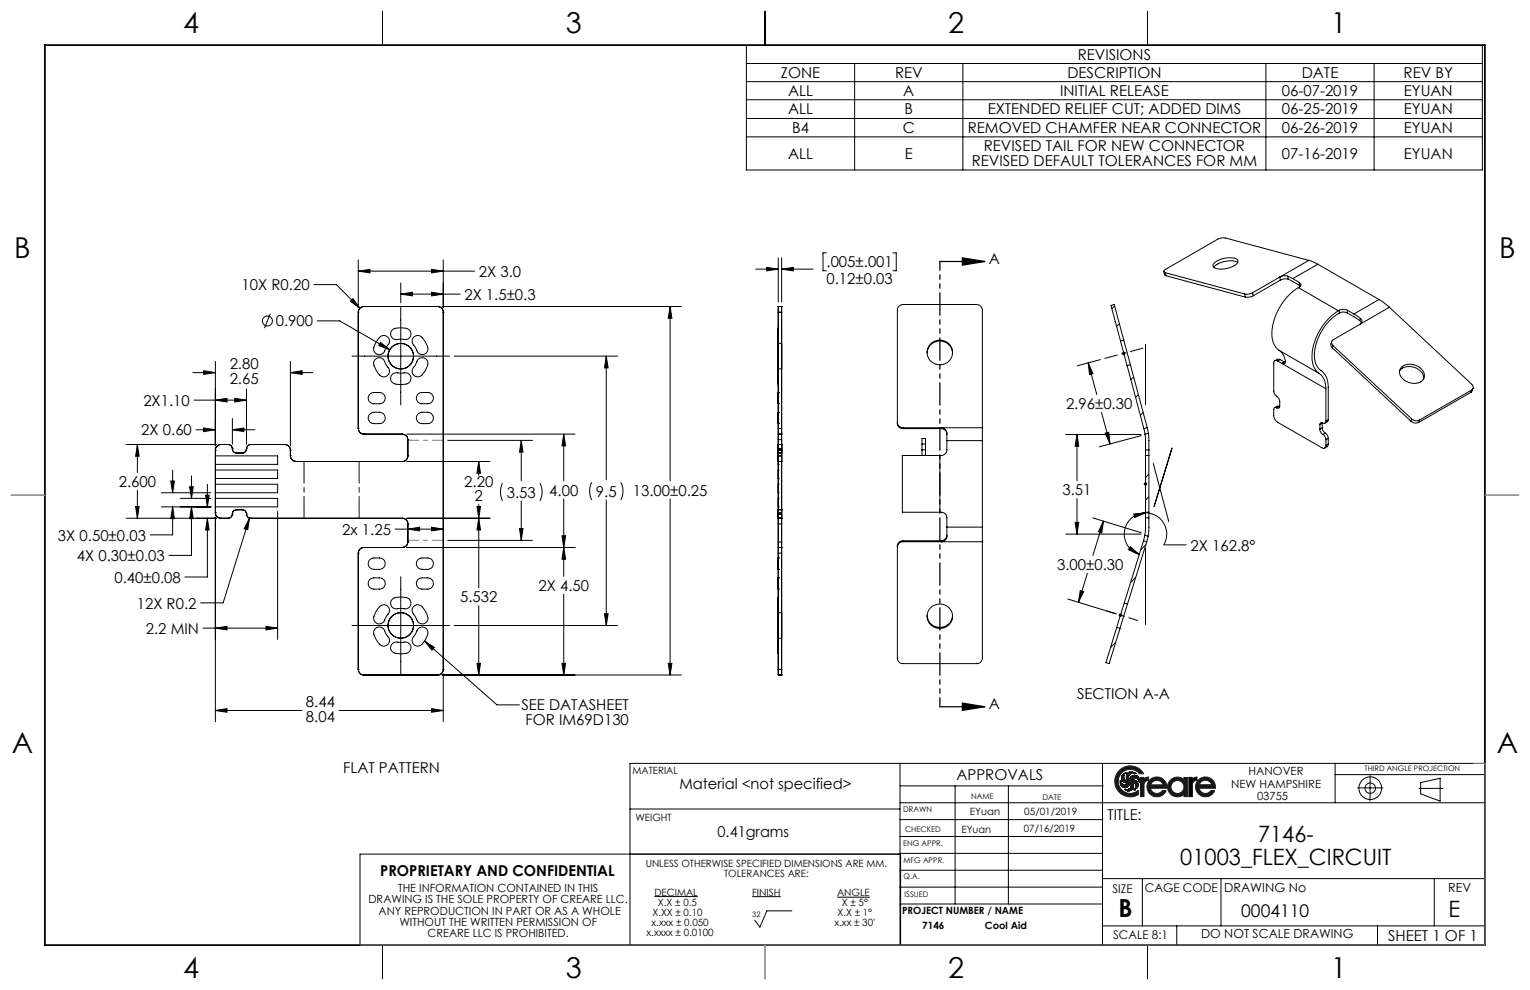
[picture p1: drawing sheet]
<svg xmlns="http://www.w3.org/2000/svg" width="432mm" height="279mm" viewBox="0 0 432 279" stroke-linecap="round" stroke-linejoin="round" font-family="sans-serif">
<g fill="none" stroke="#000" stroke-width=".28">
<path d="M108 3.2v9.5M215.9 3.2v9.5M323.8 3.2v9.5M3.1 139.7h9.6M419.1 139.7h9.5M254 215.4v51.3M311.1 215.4v51.3M376.8 215.5v11.1M376.8 218.6h42.1M386.7 218.9l-.1 7.2M419.1 215.4h-241.3v51.3M177.8 228.3h76.2"/>
<path d="M254 226.6h165.1M254 236.1h57.1M254 231.3h57.1M254.1 221.8h57.3M269.6 221.8v33.3M284.6 221.8v33.3M383.1 222.4h7.2M400.4 222.5h6.8M400.9 220.9l5.5-1.3v6.5l-5.5-2.1zM184.7 253h12.2M212.3 253.1h8M223.5 257.1h-7.1l-1.9 4.6-1.5-2"/>
<path d="M236.2 253.2h9.3M254 250.4h57.1M254 255.1h57.1M254 240.8h57.1M254 245.6h57.1M311.1 248h108M322.4 248v13.3M344.6 248v13.3M404.8 248v13.3M108 266.7v9.6M215.9 266.7v9.6M254.2 266.6v-25.5h-152.6v25.6"/>
<path d="M311.1 261.3h108M323.8 266.7v9.6M332.1 261.3v5.4M388.8 261.3v5.4"/>
<circle cx="386.7" cy="222.4" r="3.2"/>
<circle cx="386.7" cy="222.5" r="1.47"/>
</g>
<g fill="none" stroke="#191924" stroke-width=".28">
<path d="M316.5 219.8l.1 .1M316.6 219.3l-.1 .1M316.7 218.9l-.1 1.1 .6 .7M316.7 218.9h.1M316.8 218.8h.1M317.1 219.3v.1M317.1 219.1v.1M317.2 219.6l.7 .8M317.2 218.8v.1M317.2 219.5v.2M317.2 218.9v.6M317.3 219.8v.1"/>
<path d="M317.3 218.5v.1M317.6 218.2l-.4 .6M317.6 218.1l-.9 .8M317.6 218.2h.1M317.6 218.1h.1M317.6 218.1v.1M317.9 219.5h.1M318 219.7v.1M318.1 218.4v.1M318.2 218.3l-.1 .1M318.2 218.3l.2-.2a1.64 1.64 0 0 1 1.9 .2M318.2 218.3l-.3 .6v.8l.7 .8"/>
<path d="M318.5 219.7h.1M318.5 219.3v.1M318.5 218v.1M318.5 219.1h.1M318.6 220h.1M318.6 218.9h.1M318.7 217.9h.1M318.7 218.7v.1M318.9 219.7h.1M319.1 217.8l-.1 .1M319.1 218.4h.1M319.2 219.9l-.2 .4"/>
<path d="M319.2 218.3h.1M319.3 219.9v-.1a1.32 1.32 0 0 1 2.1 .4l.2 .5M319.3 219.9h-.1M319.3 218.3h.1M319.4 219.7h.1M319.4 219v.1M319.5 217.8v.1M319.6 219.6h.1M319.7 217.9h.1M319.7 219.6h.1M319.8 218.9h.1M320.3 218.3l-.2-.1a1.29 1.29 0 0 0-1.4 .6 1.29 1.29 0 0 0 .1 1.5h-.1"/>
<path d="M320.3 218.3h.1M320.6 218.9l-.5-.1-.8 .3-.4 .5-.1 .7M320.6 219.6h.1M320.6 218.9h.1M320.7 218.9l.8 .9M320.8 219.6l.1 .1M321 219.7v.1M321.2 219.9l.1 .2M321.3 219.4h.1M321.4 219.5h.1M321.5 219.7l.1 1M321.6 218.4a3.4 3.4 0 0 0-4.8-.4 3.4 3.4 0 0 0-.4 4.8 3.4 3.4 0 0 0 4.9 .3v.1"/>
<path d="M321.6 218.4h1.2a4.4 4.4 0 0 0-6-1.7 4.4 4.4 0 0 0-1.6 6 4.4 4.4 0 0 0 6.1 1.5M322 219.4v5.4M322 219.4h.8v.3M324.2 219.4l-1.4 .3M324.2 219.4v.8M335.1 219.5l-.9-.1-.1 .5a2.81 2.81 0 0 0-3.8 .3 2.81 2.81 0 0 0 0 3.8 2.81 2.81 0 0 0 3.8 .3l.1 .5h.9v-5.3M335.5 219.5l.9-.1 .2 .4 1.2-.5v.9M335.5 219.5v5.2M316.2 220.4h.1M316.2 220.4v.9M316.2 220.4v.1M316.2 221.2l.3 .6 .9 .4 .6-.1 .7-.5"/>
<path d="M316.2 220.5l.6 .8 1.1 .2M316.3 221.4v.1M316.4 221h.1M316.5 221.7v.1M316.6 221.9h.1M316.7 220.1h.1M316.8 221.3l.1 .1M316.9 221.4h.1M317 220.5v.1M317 221.5h.1M317.1 220.6v.1M317.2 220.7h.1"/>
<path d="M317.2 220.7l.5 .2M317.3 221.5h.1M317.4 222.8h1M317.4 222.8h.1M317.4 222.8l.8 .4 1-.1M317.5 220.9h.6l.6-.2-.1 .2M317.6 222.2h.1M317.7 220.3h.1M317.9 220.4v.1M317.9 220.5h.7M318.3 222h-.1M318.3 220.9h.1"/>
<path d="M318.4 221.3h-.1M318.4 221.9l-.1 .1M318.4 222.8h-.1M318.6 221v.1M318.6 220.5h.1M318.6 220.9l-.8 .6M318.7 221.7h-.1M318.8 221.5h.1M318.8 222.6h-.1M318.8 223.2h.1M318.9 223.1h.1M318.9 221.1v.1"/>
<path d="M318.9 220.7h.1M318.9 220.7l-.2 .9M319 220.7l.2 .4v.8l-.2 .5-.6 .4M319 220.3a1.38 1.38 0 0 1 1.9 .4M319.1 222.3h-.1M319.1 220.5v.1M319.2 221v.1M319.2 222.1h-.1M319.2 222h.1M319.2 223v.1M319.2 221.2h.1M319.4 222.8v.1"/>
<path d="M319.6 221h.1M319.6 222.7h-.1M319.6 220.5l.1 .1M319.7 222.6l-.5 .4M319.7 221.1h.1M319.7 222.6h.1M319.7 222.4v.2M319.8 222.4h-.1M319.8 221.4h.1M319.8 222.2v.2M319.9 220.7h.1M320 220.7l.1 .1"/>
<path d="M320.1 222.9h.1M320.1 222.8v.1M320.1 220.2h.1M320.3 220.9l-.5-.3h-.7h.1a1.39 1.39 0 0 1 .6 1.7M320.3 220.9v.1M320.3 221l.3 .4v.7M320.4 222.5h.1M320.5 220.3h.1M320.5 222.3l-.4 .6M320.5 222.2v.1M320.6 221.5v.1M320.6 222.1l-.1 .1"/>
<path d="M320.6 222v.1M320.9 220.7l.3 .5M321 220.7v.1M321 222.2v.1M321.1 220.9h.1M321.1 221.9l-.4 .6-.6 .4M321.1 221v.9M321.2 221.8l-.1 .1M321.3 223.2v1M321.3 220.1v.1M321.6 220.7h.1M321.6 220.6h.1"/>
<path d="M324.2 220.2a1.47 1.47 0 0 0-1.3 1.2v3.4h-.9M324.7 221.5a1.83 1.83 0 0 1 1.8-1.3 1.83 1.83 0 0 1 1.7 1.3M324.7 221.5h3.5M324.8 222.5h-.1a1.86 1.86 0 0 0 1.5 1.4 1.86 1.86 0 0 0 1.9-.8h.9M324.8 222.5h4.4a2.8 2.8 0 0 0-3.3-3.1 2.8 2.8 0 0 0-1.9 4.1 2.8 2.8 0 0 0 4.5 .5l.6-.8-.1-.1M335.5 224.7l.9 .1M336.5 224.7l-.1 .1M336.5 221.4v3.3M337.8 220.2a1.47 1.47 0 0 0-1.3 1.2M338.4 222.5a1.88 1.88 0 0 0 1.5 1.4 1.88 1.88 0 0 0 1.9-.8M338.4 222.5h4.5a2.79 2.79 0 0 0-3.1-3.1 2.79 2.79 0 0 0-2.3 3.7 2.79 2.79 0 0 0 4.2 1.4l1.1-1.3-1-.1M339 220.7a1.8 1.8 0 0 1 2.9 .8h-3.4z"/>
<circle cx="332.3" cy="222.1" r="1.83"/>
</g>
<path d="M12.7 12.7h406.4v254h-406.4z" fill="none" stroke="#000" stroke-width=".5"/>
<path d="M415.8 215.4h3.3v51.3h-317.5" fill="none" stroke="#808080" stroke-width=".28"/>
<path d="M3.1 139.7h9.6M419.1 139.7h9.5M215.9 266.7v9.6" fill="none" stroke="#c0c0c0" stroke-width=".28"/>
<path d="M335.6 219.4h.8l.2 .4 1.2-.5v.9l-.9 .4-.4 .7-.1 3.5h-.9z" fill-rule="evenodd" fill="#000"/>
<g fill="#191924">
<path d="M316.1 217.3a4.3 4.3 0 0 0-.6 5.8 4.3 4.3 0 0 0 5.8 1.1l-.1-1.1a3.4 3.4 0 0 1-4.8-.4 3.4 3.4 0 0 1 .4-4.8 3.4 3.4 0 0 1 4.8 .5h1.2a4.4 4.4 0 0 0-6.7-1.1zM321.9 219.5v5.3h.9l.1-3.6 .5-.7 .7-.3 .1-.9-1.3 .5-.1-.4zM317 218.5l-.5 .9 .2 .9 1 .6 1.1-.2-.6 .7-.9 .1-.7-.3-.4-.8v.8l.3 .6 .6 .4h.7l.9-.5 .2-1 .4 .5-.1 .8-.4 .5-.5 .3h-.9l.6 .3 .7 .1 .9-.5 .3-1.1-.4-.7-.4-.3 .3-.1 .7 .3 .5 .6-.1 .9-.4 .6 .6-.4 .5-.9-.3-.9-.8-.6-1.1 .2 .6-.7 .8-.1 .7 .4 .5 .8v-.8l-.3-.6-.7-.4h-.9l-.7 .5-.2 .9-.3-.6v-.6l.4-.6 .6-.3 .8 .1-.8-.5-.7 .1-.6 .4-.3 .6v.8l.7 .8h-.7l-.7-.8v-.9l.4-.7z" fill-rule="evenodd"/>
<path d="M325.1 220.9l.8-.6h1.1l.8 .5 .4 .7h-3.5zM324.7 220a2.8 2.8 0 0 0 .1 4.3 2.8 2.8 0 0 0 4.3-1.1l-1-.1-1 .7-1 .1-1.1-.7-.3-.7 4.6-.1a2.81 2.81 0 0 0-1.5-2.8 2.81 2.81 0 0 0-3.1 .4zM338.9 220.8l.7-.5 1-.1 .9 .5 .4 .7-3.4 .1zM338.2 220.2a2.78 2.78 0 0 0 .5 4.2 2.78 2.78 0 0 0 4.1-1.3h-1l-1 .7-.9 .1-1.1-.6-.4-.8 4.6-.1a2.78 2.78 0 0 0-1.6-2.9 2.78 2.78 0 0 0-3.2 .7zM330.5 222.1a1.85 1.85 0 0 1 3.7 0 1.85 1.85 0 0 1-3.7 0zM330.3 220.1a2.81 2.81 0 0 0 0 3.9 2.81 2.81 0 0 0 3.8 .3l.1 .5h.9v-5.3l-.9-.1-.2 .5a2.76 2.76 0 0 0-3.7 .2z" fill-rule="evenodd"/>
</g>
<g fill="none" stroke="#000" stroke-width=".28">
<path d="M210.6 12.8h207.8v35.2h-207.8zM210.6 17.9h207.8M241.2 17.9v30.1M271.7 17.9v30.1M357.3 17.9v30.1M387.8 17.9v30.1M210.6 23h207.8M210.6 28.2h207.8M210.6 33.4h207.8M210.6 38.6h207.8M101.1 76.5l3.3-.5v1zM101.1 73.3v13.6"/>
<path d="M101.1 76.5h32.8M113.1 79.8v5.7M121.8 76l3.3 .5-3.3 .5zM125.1 73.3v13.6M213.3 76h6.3M216.4 75.5l3.2 .5-3.2 .4zM219.6 72.8v12.4M220.6 76l3.3-.5v.9zM220.6 72.8v12.4M220.6 76h8.9M233.2 71.4h-.9v5h.9M252 71.4h.9v5h-.9"/>
<path d="M328.5 76.6l.1 .9 .5 .3M328.9 77l22.4 6M328.9 77l.2 .8M329.1 77.8l22.4 6.1M342.8 74.2a6.5 6.5 0 0 1 6.3-1 1.13 1.13 0 0 1-.8 1.8 6.4 6.4 0 0 1-5.7 .5l-.3-.6zM349.3 74.1a6.3 6.3 0 0 0-6.7 1.4M361.2 78.2l-7.7 4.4M361.2 78.2l.2 .9M361.4 79.1l-7.7 4.4M363.4 77.9l1.4 .7M363.4 77.9h-1.3l-.9 .3M363.4 77.9l.2 .9"/>
<path d="M363.6 78.8l3.1 1.7M363.6 78.8l-.9-.1-1.3 .4M364.8 78.6l1.9 1.1M366.7 79.7a.75 .75 0 0 1 .5 .9 .75 .75 0 0 1-.8 .6M366.7 79.7v.8M369.4 73.5l-24-6.4-1.8 .4-14.7 8.5a.48 .48 0 0 0-.4 .5 .48 .48 0 0 0 .4 .5M369.4 73.5l2.5 1.1M369.4 73.5l-8.2 4.7M371.9 74.6l-7.1 4M371.9 74.6l17.3 9.9M76.3 88.6l-1.7 4M88.6 80.3h6.3l6.7 6.7"/>
<path d="M89.5 90.6h6.4l14.1 8.1M99.6 84.3l2 2.7-2.7-2zM101.1 88.1h.1M101.1 88.1v32.8M102.7 86.5h.1M102.7 86.5h20.8a1.63 1.63 0 0 1 1.6 1.6M102.7 86.5a1.63 1.63 0 0 0-1.6 1.6M107.1 95.2a1.64 1.64 0 0 1 2.5 .1 1.64 1.64 0 0 1-.4 2.4l-.3 .4a2.05 2.05 0 0 1-2.5 1.8 1.76 1.76 0 0 1-.6-2.7zM107.4 96.6l2.6 2.1-3.1-1.2zM110.8 93a6 6 0 0 1 4.6 0 1.71 1.71 0 0 1 .2 2.3 1.71 1.71 0 0 1-2.3 .4h-.2a2.05 2.05 0 0 1-2.9-1.3l.1-.8zM113.1 83l3.3-.5v1zM113.1 86.7v27.6"/>
<path d="M113.1 83h16.8M116.7 95.2a1.73 1.73 0 0 1 2.9 .6 3.4 3.4 0 0 1 .9 3.6 1.78 1.78 0 0 1-2 .5 1.78 1.78 0 0 1-1.1-1.6l-.1-.2a2.2 2.2 0 0 1-.6-2.9zM121.8 82.5l3.3 .5-3.3 .5zM123.5 86.5h.1M124.8 86.5h67.5M125.1 88.1h.1M125.1 88.1v100.8M189.1 86.5l.5 3.3h-1zM189.1 86.5v49.2M219.6 94.7v5.4zM219.6 96.9v7.2zM219.6 92.7h.1"/>
<path d="M219.6 92.7v3.1M219.6 95.8h.1M219.6 86.5v1.6M219.6 86.5h.1M219.6 86.5h1M219.6 88.1v100.8M219.6 96.9h1M219.6 88.1h1M220.6 86.5v1.6M220.6 96.9v7.2zM220.6 86.5h.1M220.6 88.1v100.8"/>
<path d="M261.7 99.6a3.6 3.6 0 0 1 3.6-3.4 3.6 3.6 0 0 1 3.6 3.4M314.6 86.4l-.8 .7M315.9 91.4l-.8 .7M316.2 96.2l1.9 7M316.7 99.7h.9M316.8 99.4l.7 .7M317.1 99.2v1M317.1 96l1.9 6.9M317.1 96l-2.6-10.1-1 .3 2.7 10M317.1 96l-.9 .2M317.5 99.4l-.7 .7M323.3 97.2v17"/>
<path d="M351.3 83l.2 .9M353.5 82.6l-1.1 .4h-1.1M353.5 82.6l.2 .9M353.7 83.5l-1.1 .4h-1.1M361 98.9a3.7 3.7 0 0 1 1.7 3.6l-.4 .2-.6-.1M361 98.9l11.3 6.5M366.4 81.2a16.2 16.2 0 0 0-7.4 14.2l.6 1.8 .6 1 .8 .7M366.4 81.2l11.3 6.5M366.7 80.5l.3 .3M375.8 96.4l-.2 .9 .4 .9M376 98.2l22.2 20.7M376.2 97.5l22.2 20.7"/>
<path d="M376.2 97.5l-.2 .7M377.7 87.7a16.1 16.1 0 0 0-7.4 14.2l.6 1.9 .6 .9 .8 .7M378 88.3a14.4 14.4 0 0 0-6.9 13.4l.3 1.2 .6 1a5.9 5.9 0 0 1 2.9 5.4v9.2M378 87.6a2.4 2.4 0 0 1 2.3 0M378 88.3a2.4 2.4 0 0 1 2.3 0M378 87.6l-.3 .1M378 87.6v.7M380.3 88.3l3.5 2.2M380.3 87.6v.7M380.3 87.6l1.8 1M382.1 88.6l1.8 1.3M383.8 90.5l.4 .7"/>
<path d="M383.9 89.9a.93 .93 0 0 1 0 1.6M383.9 89.9l-.1 .6M389.2 84.5l2.9 2.2M389.2 84.5l-7.1 4.1M392.1 86.7l23.3 21.7a.98 .98 0 0 1-.1 1.7M392.1 86.7l-15.8 9.2a.97 .97 0 0 0-.1 1.6M54.4 105.2h6.4M54.8 112.9h14.8M57.5 104.6l3.3 .6-3.3 .5zM60.8 112.9l3.3-.5v1.1zM60.8 102v23.8M65.6 118.1v7.3"/>
<path d="M66.3 112.4l3.3 .5-3.3 .6zM69.6 109.7v15.7M82 105.2l3.3-.6v1.1zM82 102v23.8M82 105.2h6.3M99.3 100.5h27.6M104.5 111.2a2.97 2.97 0 0 1 2.6-.4 1.59 1.59 0 0 1 1.6 1.6 1.59 1.59 0 0 1-1.6 1.5 2.97 2.97 0 0 1-2.6-.3l-.6-1.1 .1-.7zM104.5 116.8a3.1 3.1 0 0 1 2.6-.5 1.61 1.61 0 0 1 1.6 1.7 1.61 1.61 0 0 1-1.6 1.6 2.97 2.97 0 0 1-2.6-.4l-.6-1.1 .1-.7zM105.8 101.6a1.75 1.75 0 0 1 1.9-.5 1.75 1.75 0 0 1 1.1 1.6l.3 .4a1.81 1.81 0 0 1-.2 3.2 2.29 2.29 0 0 1-2.7-1.8 2.64 2.64 0 0 1-.4-2.9zM110.7 105.6l1.1-.4 1.5 .1a1.75 1.75 0 0 1 2.1 .3 1.75 1.75 0 0 1 .3 2.1 4.9 4.9 0 0 1-4.2 .7 1.61 1.61 0 0 1-.8-2.8zM118 116.8a3.3 3.3 0 0 1 2.7-.5 1.61 1.61 0 0 1 1.6 1.7 1.61 1.61 0 0 1-1.6 1.6 3.1 3.1 0 0 1-2.7-.4l-.5-1.1 .1-.7zM118 111.2a3.1 3.1 0 0 1 2.7-.4 1.59 1.59 0 0 1 1.6 1.6 1.59 1.59 0 0 1-1.6 1.5 3.1 3.1 0 0 1-2.7-.3l-.5-1.1 .1-.7z"/>
<path d="M118.1 101.4a1.67 1.67 0 0 1 2.3 .1 1.67 1.67 0 0 1 0 2.3 4.6 4.6 0 0 1-2.3 2.6 1.74 1.74 0 0 1-1.8-1.3 1.74 1.74 0 0 1 .9-2zM128.1 100.5h46.2M171.1 100.5l.5 3.3h-1zM171.1 100.5v34.9M219.6 110.8v3.1M219.6 116.3v3.3M219.6 105.2v3.2M219.6 108.4h.1M219.6 101v5.4zM219.6 105.2h.1M219.6 110.8h.1M219.6 119.6h.1"/>
<path d="M219.6 116.3h.1M219.6 113.9h.1M219.6 104.1h1M253.3 119.2a1.57 1.57 0 0 0 1.5 1.5M307.1 102.4l1.4 3.1-1 .2zM307.1 102.4l2.4 8.9M310.6 101.5l-6.5 1.7M310.9 116.4l2.4 8.9M318.1 103.2l4.7 17.8M319 102.9l-.9 .3M319 102.9l4.8 17.8M319.9 106.4l-.7 .8"/>
<path d="M321.3 111.4l-.8 .8M322.6 116.4l-.8 .8M360.3 115.1a.51 .51 0 0 0-.6-.1 .51 .51 0 0 0-.2 .6v1.6a2.42 2.42 0 0 0 1.1 2l12.5 7.2a.68 .68 0 0 0 .8 .1 .68 .68 0 0 0 .3-.8M360.6 101.9a.69 .69 0 0 0-.8-.1 .69 .69 0 0 0-.3 .8v8l.3 .8 1.2 1.3 .2 1.9a.51 .51 0 0 1-.3 .6 .51 .51 0 0 1-.6-.1M360.6 101.9l1.1 .7M361 114.7h-.6l-.7 .3M361 114.7l-.7 .4M361 114.7l.1 .1M361.3 101.5l-.7-.1-.8 .4M361.3 101.5l-.7 .4M361.3 101.5l1.1 .6M361.7 102.6l12.5 7.1"/>
<path d="M362.4 102.1l.4 .2M362.4 102.1l-.7 .5M372.3 105.4a4.9 4.9 0 0 1 1.9 4.3M372.5 119.8v1.3M373.2 119.5l-.7 .3M373.2 119.3v1.5M374.2 118.9a.66 .66 0 0 1-.5 .6 .66 .66 0 0 1-.7-.3l-.4 .2-.1 .4M374.2 109.7v9.2M374.9 118.5l-.2 .4-.8 .5M374.9 118.5l-.7 .4M395 104.7a4 4 0 0 1 6.5 .9l.3 1.3M395.7 103.5a4.2 4.2 0 0 1 6.3 2.3 2.44 2.44 0 0 1-2.9 2.4 3.9 3.9 0 0 1-4.1-3.4l.2-.7z"/>
<path d="M398.2 118.9a1.98 1.98 0 0 0 2.2 .3M398.4 118.2a1.93 1.93 0 0 0 2.2 .4M398.4 118.2l-.2 .7M400.6 118.6l-.2 .6M415.1 110.7l-14.7 8.5M415.3 110.1l-14.7 8.5M415.3 110.1l-.2 .6M415.7 109.6l-.6 1.1M35.6 125.4h25.5M38.8 125.4l.5 3.4h-1zM38.8 125.4v8M38.8 138.4v7.9"/>
<path d="M45.5 139.1h14M48.2 135.7h1l-.5 3.4zM48.7 132.7v6.4M53.5 137.4h1l-.5 3.3zM54 134.3v6.4M55.3 121.3h5.5M57.5 120.8l3.3 .5-3.3 .5zM58 139.8h1l-.5 3.3zM58.5 136.7v6.4M60.8 127.1h.1M60.8 136.7h17.6v2.4h-17.6M60.8 128.7h17.6v2.4h-17.6"/>
<path d="M60.8 132.6h17.6v2.4h-17.6M62.4 125.4h.1M62.4 125.4a1.63 1.63 0 0 0-1.6 1.7v17.6a1.57 1.57 0 0 0 1.6 1.6M62.4 125.4h2a1.41 1.41 0 0 1 1.3 1.7l.8 .7h1.9M64.4 125.4h.1M65.6 126.6h.1M65.6 121.3l3.3-.5v1zM65.6 121.3h6.3M66.8 127.8h.1M68.4 127.8h.1M69.6 126.6h.1M69.6 126.6a1.2 1.2 0 0 1-1.2 1.2"/>
<path d="M70.8 125.4h.1M70.8 125.4a1.2 1.2 0 0 0-1.2 1.2M70.8 125.4h9.6M80.4 125.4h.1M80.4 125.4a1.63 1.63 0 0 1 1.6 1.7v1.6a1.62 1.62 0 0 0 1.6 1.5h29.9M82 127.1h.1M82 128.7h.1M83.6 130.2h.1M101.1 120.9h.1M101.1 120.9a1.57 1.57 0 0 0 1.6 1.6h10.8a1.51 1.51 0 0 1 1.6 1.6v4.6a1.57 1.57 0 0 1-1.6 1.5M102.7 122.5h.1M113.5 130.2h.1"/>
<path d="M113.5 122.5h.1M114.8 130.2h23.5M114.8 122.5h47.5M115.1 124.1h.1M115.1 128.7h.1M126.4 124.3h23.9M135.1 130.2l.5 3.4h-1zM135.1 130.2v4M141.8 136.3l-.5 2 .1 1.8 .4 1.3M147.1 124.3l.5 3.3h-1zM147.1 124.3v11.4M152.4 136.3l.6 2.4-.1 1.4-.5 1.3"/>
<path d="M159.1 122.5l.5 3.3h-1zM159.1 122.5v13.2M167 136.1l-.6 2.3 .2 1.8 .4 .9M175.2 136.1l.6 2.3-.2 1.8-.4 .9M219.6 122.5v-1.6h1v1.6M219.6 128.7v1.5M219.6 125.4v1.2M219.6 126.6v1.2M219.6 122.5v1.6h1v-1.6M219.6 125.4v1.7h1v-1.7M219.6 136.7h.1M219.6 139.1h.1"/>
<path d="M219.6 122.5h.1M219.6 130.2h.1M219.6 135h.1M219.6 125.4h.1M219.6 127.8h.1M219.6 131.1h.1M219.6 128.7h.1M219.6 132.6h.1M219.6 130.2h1M219.6 125.4h1M219.6 122.5h1M219.6 127.8h1"/>
<path d="M219.6 128.7h1M219.6 126.6h1M220.6 128.7v1.5M220.6 125.4v1.2M220.6 126.6v1.2M220.6 130.2h.1M220.6 125.4h.1M220.6 127.8h.1M220.6 122.5h.1M254.8 120.7h22.4M254.8 120.7v.3M254.8 121h10.8"/>
<path d="M260.2 127h1l-.1 1.6M260.2 127l-.1 1.6M260.2 125.3v-1.5h1v1.5M260.2 125.3h1M260.2 125.3v1.7M261.2 125.3v3.3M265.3 128.6h-10.6v16h10.6M265.3 128.6v16M265.6 121v-.3a1.99 1.99 0 0 1 1.6 2.6v1.1M265.6 121a1.59 1.59 0 0 1 1.6 1.6M267.2 124.4v2.6a1.63 1.63 0 0 1-1.9 1.6M267.2 124.4h10"/>
<path d="M277.2 120.7v3.7M277.2 120.7v-33.2a1.57 1.57 0 0 0-1.6-1.6h-20.8a1.57 1.57 0 0 0-1.5 1.6v31.9a1.57 1.57 0 0 0 1.5 1.6M277.2 124.4v24.4M300.8 122.6h21.2M304 122.6l.4 3.3h-1zM304 122.6v13.1M311.9 122.2l1-.2 .4 3.3zM322.1 122.9l-11.9 3.2M322.8 136.6h1M322.8 121l.3 1.6M322.9 136.2l.7 .7M323.1 122.6l.2 4.4"/>
<path d="M323.3 127v1.6M323.3 128.6v16M323.3 128.6h.9M323.3 127h.9M323.6 136.2l-.7 .7M323.8 120.7l.3 1.6M323.8 120.7l-1 .3M324.1 122.3l.1 4.7M324.1 122.3l-1 .3M324.2 133.8l-.9 1M324.2 127v1.6M324.2 128.6v16"/>
<path d="M325.5 130.8l4.3 16.4M330.8 126.5l-5.1 16.4M372.5 121.1l.4 1.1 .4 .4M373.2 120.8l.2 .8 .6 .6M373.2 120.8l-.7 .3M373.3 122.6l.6 .7 .3 .8M374 122.2l.6 .7 .3 .8M374 122.2l-.7 .4M374.2 124.1v1.6M374.9 125.3l-.2 .6-.9 .6M374.9 123.7v1.6M374.9 123.7l-.7 .4"/>
<path d="M374.9 125.3l-.7 .4M35.6 146.3h25.5M38.3 142.9h1l-.5 3.4zM45.5 143.1h14M48.7 143.1l.5 3.3h-1zM48.7 143.1v7.9h-6.3M50.9 140.7h8.6M54 143.1l.5 3.3h-1zM54 143.1v13.6h-6.3M58.5 146.3l.5 3.3h-1zM58.5 146.3v16.5h-6.3M60.8 144.7h.1"/>
<path d="M60.8 145.9v57.8M60.8 140.7h17.6v2.4h-17.6M62.4 146.3h.1M64.4 146.3h.1M65.6 145.1h.1M66.8 143.9h.1M68.4 143.9h.1M68.4 143.9h-1.6a1.41 1.41 0 0 0-1.3 1.6l-.3 .4-.6 .3-2.2 .1M68.4 143.9a1.2 1.2 0 0 1 1.2 1.2M69.6 145.1h.1M69.6 145.1a1.2 1.2 0 0 0 1.2 1.2M70.4 146.2l-.5 3.3-1-.3z"/>
<path d="M70.4 146.2l-7.4 23.9h-6.4M70.8 146.3h.1M70.8 146.3h42.7M78.4 144.3v36.1M101.1 156.1h.1M102.7 154.5h.1M102.7 154.5a1.57 1.57 0 0 0-1.6 1.6v32.8M102.7 154.5h10.8M104.5 157.9a2.97 2.97 0 0 1 2.6-.4 1.61 1.61 0 0 1 1.6 1.6 1.61 1.61 0 0 1-1.6 1.6 3.1 3.1 0 0 1-2.6-.4l-.6-1 .1-.8zM111.5 149.3h13.6M113.5 146.3h.1M113.5 154.5h.1"/>
<path d="M113.5 146.3a1.57 1.57 0 0 1 1.6 1.5v5.2a1.5 1.5 0 0 1-1.6 1.5M114.8 146.3h23.5M114.8 154.5h47.5M115.1 147.8h.1M115.1 153h.1M115.1 149.3l3.3-.5v1zM118 157.9a3.1 3.1 0 0 1 2.7-.4 1.61 1.61 0 0 1 1.6 1.6 1.61 1.61 0 0 1-1.6 1.6 3.3 3.3 0 0 1-2.7-.4l-.5-1 .1-.8zM121.8 148.8l3.3 .5-3.3 .5zM126.4 152.5h23.9M134.6 142.9h1l-.5 3.4zM135.1 146.3l.5 3.3h-1zM135.1 142.4v23.5"/>
<path d="M146.6 149.2h1l-.5 3.3zM147.1 141.4v11.1M158.6 151.2h1l-.5 3.3zM159.1 154.5l.5 3.3h-1zM159.1 140.8v21.9M171.1 141.1v35.4M189.1 140.8v49.7M219.6 157.5v3.2M219.6 146.3v-1.6h1v1.6M219.6 143.9v1.2M219.6 145.1v1.2M219.6 146.3v1.5h1v-1.5"/>
<path d="M219.6 154.5v1.6h1v-1.6M219.6 154.5v-1.5h1v1.5M219.6 157.5h.1M219.6 140.7h.1M219.6 146.3h.1M219.6 143.9h.1M219.6 143.1h.1M219.6 154.5h.1M219.6 146.3h1M219.6 154.5h1M219.6 143.9h1M219.6 145.1h1"/>
<path d="M220.6 145.1v1.2M220.6 143.9v1.2M220.6 146.3h.1M220.6 143.9h.1M220.6 154.5h.1M254.8 152.6a1.57 1.57 0 0 0-1.5 1.5v31.7a1.57 1.57 0 0 0 1.5 1.5h20.8a1.57 1.57 0 0 0 1.6-1.5v-32.9M254.8 152.9a1.57 1.57 0 0 0-1.5 1.5M254.8 152.9h22.4M254.8 152.6v.3M254.8 152.6h10.8M265.3 144.6a1.63 1.63 0 0 1 1.9 1.6v2.6M267.2 148.8v1.6a1.82 1.82 0 0 1-1.6 2.5v-.3"/>
<path d="M267.2 151.1a1.56 1.56 0 0 1-1.6 1.5M267.2 148.8h10M277.2 148.8v4.1M300.8 150.7h21.2M303.4 147.4h1l-.4 3.3zM304 140.7v10M308.4 146.2l13.7 4.2M311.4 147.1l-.5 3.3-.9-.3zM311.4 147.1l-3 9.7M319 154.3l2.5 2.2-3-1.3zM320 145.1l3.3-.4-3.1 1.4zM322.7 152.6l.9 .3"/>
<path d="M322.7 152.6l-5.4 17.6M323.1 151.1l-.4 1.5M323.1 151.1l.9 .2M323.3 144.7a6 6 0 0 0-5.9 5.1 6 6 0 0 0 4.1 6.7M323.3 144.7a6 6 0 0 1 5.1 9.1h6.4M323.3 144.6v1.6M323.3 146.2l-.2 4.9M323.3 154.7v21.4M323.3 144.6h.9M323.3 146.2h.9M323.4 153.8l-1.5 1.4M323.6 152.9l-5.4 17.6"/>
<path d="M324 151.3l-.4 1.6M324.2 140.2l-.9 .9M324.2 144.6v1.6M324.2 146.2v3.2l-.2 1.9M57.3 177.3h21.1M60.8 177.3l3.3-.5v1zM75.1 176.8l3.3 .5-3.3 .5zM99.3 176.5h27.6M104.5 163.5a2.97 2.97 0 0 1 2.6-.4 1.59 1.59 0 0 1 1.6 1.6 1.59 1.59 0 0 1-1.6 1.6 2.97 2.97 0 0 1-2.6-.4l-.6-1 .1-.8zM105.8 177.6a1.75 1.75 0 0 1 1.9-.5 1.75 1.75 0 0 1 1.1 1.6l.1 .2a2.03 2.03 0 0 1 .3 3.2 1.93 1.93 0 0 1-2.8-1.2 3.7 3.7 0 0 1-.8-3zM107.1 171.2a1.64 1.64 0 0 1 2.5 .1 1.64 1.64 0 0 1-.4 2.4l-.3 .4a2.05 2.05 0 0 1-2.5 1.8 1.76 1.76 0 0 1-.6-2.7zM110.8 169a5.6 5.6 0 0 1 4.6 0 1.64 1.64 0 0 1 .3 2.2 1.64 1.64 0 0 1-2.1 .5h-.7a1.73 1.73 0 0 1-2.1-.3 1.73 1.73 0 0 1-.2-2.1z"/>
<path d="M113.1 162.8v27.5M116.7 171.2a1.73 1.73 0 0 1 2.9 .6 3.4 3.4 0 0 1 .9 3.6 1.78 1.78 0 0 1-1.9 .5 1.78 1.78 0 0 1-1.2-1.6l-.1-.2a2.26 2.26 0 0 1-.6-2.9zM118 163.5a3.1 3.1 0 0 1 2.7-.4 1.59 1.59 0 0 1 1.6 1.6 1.59 1.59 0 0 1-1.6 1.6 3.1 3.1 0 0 1-2.7-.4l-.5-1 .1-.8zM118.1 177.4a1.69 1.69 0 0 1 2.3 .1 1.69 1.69 0 0 1 0 2.3 4.7 4.7 0 0 1-2.3 2.6 1.66 1.66 0 0 1-1.7-1.1 1.66 1.66 0 0 1 .6-2zM128.1 176.5h46.2M135.1 170.9v19.6M159.1 167.7v22.8M170.6 173.2h1l-.5 3.3zM219.6 163.1v3.2M219.6 170.7v5.4zM219.6 172.9v7.2zM219.6 177v5.4z"/>
<path d="M219.6 168.7h.1M219.6 168.7v3.1M219.6 171.8h.1M219.6 160.7h.1M219.6 166.3h.1M219.6 163.1h.1M219.6 172.9h1M220.6 172.9v7.2zM261.7 173.8a3.6 3.6 0 0 0 3.6 3.3 3.6 3.6 0 0 0 3.6-3.3M262.8 171.4a3.6 3.6 0 0 1 5.1 .2 3.6 3.6 0 0 1-.4 5.1 3.6 3.6 0 0 1-5.1-.6 3.4 3.4 0 0 1 .4-4.7zM301.3 169.1l13.7 4.1M304.9 166.7l.9 .3-1.4 3z"/>
<path d="M306.9 161.8l-2.5 8.2M315.2 177.1l.9 .2M315.2 177.1l-3.1 9.9 .9 .3 3.1-10M315.7 173.6h1M315.9 173.3l.7 .7M316.2 173.1v1M316.6 173.3l-.7 .7M317.3 170.2l-2.1 6.9M317.3 170.2l.9 .3M318.2 170.5l-2.1 6.8M320.5 162.9l-1.4 1.5M101.1 188.9h.1"/>
<path d="M101.1 188.9a1.57 1.57 0 0 0 1.6 1.6M102.7 190.5h.1M110.7 181.6a3.8 3.8 0 0 1 2.6-.3 1.76 1.76 0 0 1 2.2 .3 1.76 1.76 0 0 1 .2 2.2 4.8 4.8 0 0 1-5.1 0l-.4-1.1zM119.8 180.9l2.8 1.8-.7 .8zM119.8 180.9l20.5 18h6.3M121.8 200l3.3 .5-3.3 .5zM123.5 190.5h.1M124.8 190.5h67.5M125.1 188.9h.1M125.1 188.9a1.57 1.57 0 0 1-1.6 1.6h-20.8M125.1 190.2v13.5M134.6 187.2h1l-.5 3.3z"/>
<path d="M158.6 187.2h1l-.5 3.3zM188.6 187.2h1l-.5 3.3zM219.6 181.2v3.2M219.6 181.2h.1M219.6 184.4h.1M219.6 188.9v1.6M219.6 190.5h.1M219.6 190.5h1M219.6 180.1h1M219.6 188.9h1M220.6 188.9v1.6M220.6 190.5h.1"/>
<path d="M314.9 181.3l-1.5 1.5M60.8 200.5l3.3-.5v1zM60.8 200.5h24.4M95.7 200.5h29.4"/>
<circle cx="75.5" cy="90.6" r="1.42"/>
<circle cx="265.2" cy="99.4" r="3.5"/>
<circle cx="113.1" cy="100.5" r="3.6"/>
<circle cx="113.1" cy="176.5" r="3.6"/>
</g>
<path d="M265.3 73.8h12.7M271.6 72.8l6.4 1-6.4 1zM265.3 199.5h12.7M271.6 198.4l6.4 1.1-6.4 1z" fill="none" stroke="#000" stroke-width=".35"/>
<path d="M265.3 73.8v125.6" fill="none" stroke="#000" stroke-width=".35" stroke-dasharray="6.3 1.3 1.3 1.3 1.3 1.3" stroke-dashoffset="3.8"/>
<path d="M85.8 130.2v16M101.4 130.2v16" fill="none" stroke="#000" stroke-width=".28" stroke-dasharray="15.2 1.3 1.3 1.3" stroke-dashoffset="9.1"/>
<path d="M312.4 172.4l8.7 2.7" fill="none" stroke="#000" stroke-width=".28" stroke-dasharray="15.2 1.3 1.3 1.3" stroke-dashoffset="12.6"/>
<path d="M311.8 101.1l10.7-2.8" fill="none" stroke="#000" stroke-width=".28" stroke-dasharray="15.2 1.3 1.3 1.3" stroke-dashoffset="11.6"/>
<path d="M115.1 124.3h10M125.1 152.5h-10" fill="none" stroke="#808080" stroke-width=".28" stroke-dasharray="15.2 1.3 1.3 1.3" stroke-dashoffset="12.1"/>
<path d="M101.4 130.2v16M85.8 146.2v-16" fill="none" stroke="#808080" stroke-width=".28" stroke-dasharray="15.2 1.3 1.3 1.3" stroke-dashoffset="9.1"/>
<g fill="#000">
<path d="M119.8 180.9l2.8 1.8-.7 .8z"/>
<path d="M101.1 76.5l3.3-.5v1zM121.8 76l3.3 .5-3.3 .5zM147.1 124.3l.5 3.3h-1zM146.6 149.2h1l-.5 3.3zM107.4 96.6l-.5 .9 3.1 1.2zM99.6 84.3l-.7 .7 2.7 2zM188.6 187.2h1l-.5 3.3zM189.1 86.5l.5 3.3h-1zM171.1 100.5l.5 3.3h-1zM170.6 173.2h1l-.5 3.3zM115.1 149.3l3.3-.5v1zM121.8 148.8l3.3 .5-3.3 .5zM135.1 130.2l.5 3.4h-1zM134.6 142.9h1l-.5 3.4zM60.8 200.5l3.3-.5v1zM121.8 200l3.3 .5-3.3 .5zM57.5 104.6l3.3 .6-3.3 .5zM82 105.2l3.3-.6v1.1zM121.8 82.5l3.3 .5-3.3 .5zM113.1 83l3.3-.5v1zM53.5 137.4h1l-.5 3.3zM54 143.1l.5 3.3h-1zM48.7 143.1l.5 3.3h-1zM48.2 135.7h1l-.5 3.4zM57.5 120.8l3.3 .5-3.3 .5zM65.6 121.3l3.3-.5v1zM66.3 112.4l3.3 .5-3.3 .6zM60.8 112.9l3.3-.5v1.1zM38.8 125.4l.5 3.4h-1zM38.3 142.9h1l-.5 3.4zM58 139.8h1l-.5 3.3zM58.5 146.3l.5 3.3h-1zM60.8 177.3l3.3-.5v1zM75.1 176.8l3.3 .5-3.3 .5zM70.4 146.2l-1.5 3 1 .3zM159.1 122.5l.5 3.3h-1zM158.6 151.2h1l-.5 3.3zM159.1 154.5l.5 3.3h-1zM158.6 187.2h1l-.5 3.3zM135.1 146.3l.5 3.3h-1zM134.6 187.2h1l-.5 3.3zM216.4 75.5l3.2 .5-3.2 .4zM220.6 76l3.3-.5v.9zM320 145.1l3.3-.4-3.1 1.4zM319 154.3l2.5 2.2-3-1.3z"/>
<path d="M271.6 72.8l6.4 1-6.4 1zM271.6 198.4l6.4 1.1-6.4 1z"/>
<path d="M311.9 122.2l1-.2 .4 3.3zM307.1 102.4l1.4 3.1-1 .2zM304 122.6l.4 3.3h-1zM303.4 147.4h1l-.4 3.3zM304.9 166.7l.9 .3-1.4 3zM311.4 147.1l-.5 3.3-.9-.3z"/>
</g>
<g font-size="8.1">
<text x="51.7" y="9.3">4</text>
<text x="159.7" y="9.3">3</text>
<text x="267.6" y="9.3">2</text>
<text x="375.6" y="9.3">1</text>
<text x="4" y="72.8">B</text>
<text x="423.1" y="72.8">B</text>
<text x="3.3" y="212.5">A</text>
<text x="422.4" y="212.5">A</text>
<text x="51.7" y="276">4</text>
<text x="159.7" y="276">3</text>
<text x="267.6" y="276">2</text>
<text x="375.6" y="276">1</text>
</g>
<text font-size="7.1" x="315.7" y="258.8">B</text>
<g font-size="6.3">
<text x="355.1" y="237.8">7146-</text>
<text x="333.1" y="244.1">01003_FLEX_CIRCUIT</text>
<text x="408.8" y="258.9">E</text>
</g>
<text font-size="4.9" x="350.3" y="258.8">0004110</text>
<g font-size="4.2">
<text x="304.1" y="16.9">REVISIONS</text>
<text x="220.4" y="22">ZONE</text>
<text x="252.6" y="22">REV</text>
<text x="301.2" y="22">DESCRIPTION</text>
<text x="367.4" y="22">DATE</text>
<text x="396.1" y="22">REV BY</text>
<text x="222.4" y="27.1">ALL</text>
<text x="254.9" y="27.1">A</text>
<text x="299.2" y="27.1">INITIAL RELEASE</text>
<text x="361.8" y="27.1">06-07-2019</text>
<text x="396.2" y="27.1">EYUAN</text>
<text x="222.4" y="32.3">ALL</text>
<text x="255.3" y="32.3">B</text>
<text x="278.8" y="32.3">EXTENDED RELIEF CUT; ADDED DIMS</text>
<text x="361.8" y="32.3">06-25-2019</text>
<text x="396.2" y="32.3">EYUAN</text>
<text x="223.6" y="37.5">B4</text>
<text x="254.8" y="37.5">C</text>
<text x="273.1" y="37.5">REMOVED CHAMFER NEAR CONNECTOR</text>
<text x="361.8" y="37.5">06-26-2019</text>
<text x="396.2" y="37.5">EYUAN</text>
<text x="222.4" y="44.8">ALL</text>
<text x="255.4" y="44.8">E</text>
<text x="274.2" y="46.9">REVISED DEFAULT TOLERANCES FOR MM</text>
<text x="277.7" y="42.7">REVISED TAIL FOR NEW CONNECTOR</text>
<text x="361.8" y="44.8">07-16-2019</text>
<text x="396.2" y="44.8">EYUAN</text>
<text x="233.3" y="75.5">.005±.001</text>
<text x="279.1" y="74.5">A</text>
<text x="68.2" y="81.9">10X R0.20</text>
<text x="135.1" y="78.1">2X 3.0</text>
<text x="233.3" y="80.2">0.12±0.03</text>
<text x="131.1" y="84.6">2X 1.5±0.3</text>
<text x="77.8" y="92.1">0.900</text>
<text x="64.8" y="104.2">2.80</text>
<text x="64.8" y="108.3">2.65</text>
<text x="40.5" y="114.5">2X1.10</text>
<text x="300.9" y="115.4">2.96±0.30</text>
<text x="39.9" y="122.9">2X 0.60</text>
<text x="33.5" y="137.4">2.600</text>
<text x="131" y="137.3">2.20</text>
<text x="134" y="141.4">2</text>
<text x="143" y="140.4">3.53</text>
<text x="155" y="139.9">4.00</text>
<text x="168.2" y="140.2">9.5</text>
<text x="178.6" y="139.9">13.00±0.25</text>
<text x="299.9" y="139.8">3.51</text>
<text x="16.4" y="152.5">3X 0.50±0.03</text>
<text x="96.6" y="150.9">2x 1.25</text>
<text x="336" y="155.4">2X 162.8°</text>
<text x="21.7" y="158.3">4X 0.30±0.03</text>
<text x="298.3" y="160.9">3.00±0.30</text>
<text x="32.3" y="164.4">0.40±0.08</text>
<text x="152" y="166.8">2X 4.50</text>
<text x="38.6" y="171.7">12X R0.2</text>
<text x="129.9" y="170">5.532</text>
<text x="41.1" y="178.9">2.2 MIN</text>
<text x="304" y="197.4">SECTION A-A</text>
<text x="86.3" y="199.6">8.44</text>
<text x="86.3" y="203.7">8.04</text>
<text x="147.1" y="200.5">SEE DATASHEET</text>
<text x="279.1" y="200.1">A</text>
<text x="148.3" y="204.7">FOR IM69D130</text>
<text x="96.8" y="218.1">FLAT PATTERN</text>
<text x="269.9" y="220.3">APPROVALS</text>
<text x="191.7" y="222.6">Material &lt;not specified&gt;</text>
<text x="312.6" y="231.6">TITLE:</text>
<text x="202.5" y="236.2">0.41grams</text>
<text x="107.3" y="247.2">PROPRIETARY AND CONFIDENTIAL</text>
<text x="391.8" y="265.5">SHEET 1 OF 1</text>
</g>
<g font-size="3.5">
<text x="345.5" y="251.7">DRAWING No</text>
<text x="408.7" y="251.7">REV</text>
<text x="339" y="264.8">DO NOT SCALE DRAWING</text>
</g>
<g font-size="3.4">
<text x="313.9" y="251.9">SIZE</text>
<text x="323.1" y="251.6">CAGE CODE</text>
<text x="314.1" y="265">SCALE 8:1</text>
</g>
<g font-size="3.2">
<text x="352.4" y="218.8">HANOVER</text>
<text x="347.4" y="222.4">NEW HAMPSHIRE</text>
<text x="354.8" y="225.7">03755</text>
<text x="112.4" y="251.8">THE INFORMATION CONTAINED IN THIS</text>
<text x="104" y="255">DRAWING IS THE SOLE PROPERTY OF CREARE LLC.</text>
<text x="106.8" y="258.2">ANY REPRODUCTION IN PART OR AS A WHOLE</text>
<text x="112.7" y="261.3">WITHOUT THE WRITTEN PERMISSION OF</text>
<text x="120.7" y="264.5">CREARE LLC IS PROHIBITED.</text>
</g>
<g font-size="2.8">
<text x="178.5" y="218.3">MATERIAL</text>
<text x="179.4" y="231.7">WEIGHT</text>
<text x="273.7" y="230">EYuan</text>
<text x="289.1" y="230">05/01/2019</text>
<text x="271.4" y="235.2">EYuan</text>
<text x="289" y="234.7">07/16/2019</text>
<text x="182.2" y="244.6">UNLESS OTHERWISE SPECIFIED DIMENSIONS ARE MM.</text>
<text x="204.4" y="247.4">TOLERANCES ARE:</text>
<text x="184.7" y="252.7">DECIMAL</text>
<text x="185.7" y="255.6">X.X ± 0.5</text>
<text x="212.3" y="252.8">FINISH</text>
<text x="236.2" y="252.9">ANGLE</text>
<text x="237.5" y="255.7">X ± 5°</text>
<text x="254.6" y="258">PROJECT NUMBER / NAME</text>
<text x="183.9" y="261.2">x.xxx ± 0.050</text>
<text x="184.1" y="258.4">X.XX ± 0.10</text>
<text x="235.5" y="261.4">x.xx ± 30'</text>
<text x="236.4" y="258.5">X.X ± 1°</text>
<text x="260.3" y="262.1">7146</text>
<text x="278" y="262.1">Cool Aid</text>
<text x="182.5" y="264">x.xxxx ± 0.0100</text>
</g>
<g font-size="2.2">
<text x="274.1" y="225.5">NAME</text>
<text x="294.3" y="225.8">DATE</text>
<text x="254.9" y="229.2">DRAWN</text>
<text x="254.9" y="238.7">ENG APPR.</text>
<text x="255.4" y="234.7">CHECKED</text>
<text x="255" y="243.5">MFG APPR.</text>
<text x="255" y="248.2">Q.A.</text>
<text x="255.3" y="253.1">ISSUED</text>
</g>
<g font-size="2.1">
<text x="385.1" y="217.6">THIRD ANGLE PROJECTION</text>
<text x="212.3" y="258.7">32</text>
</g>
</svg>
